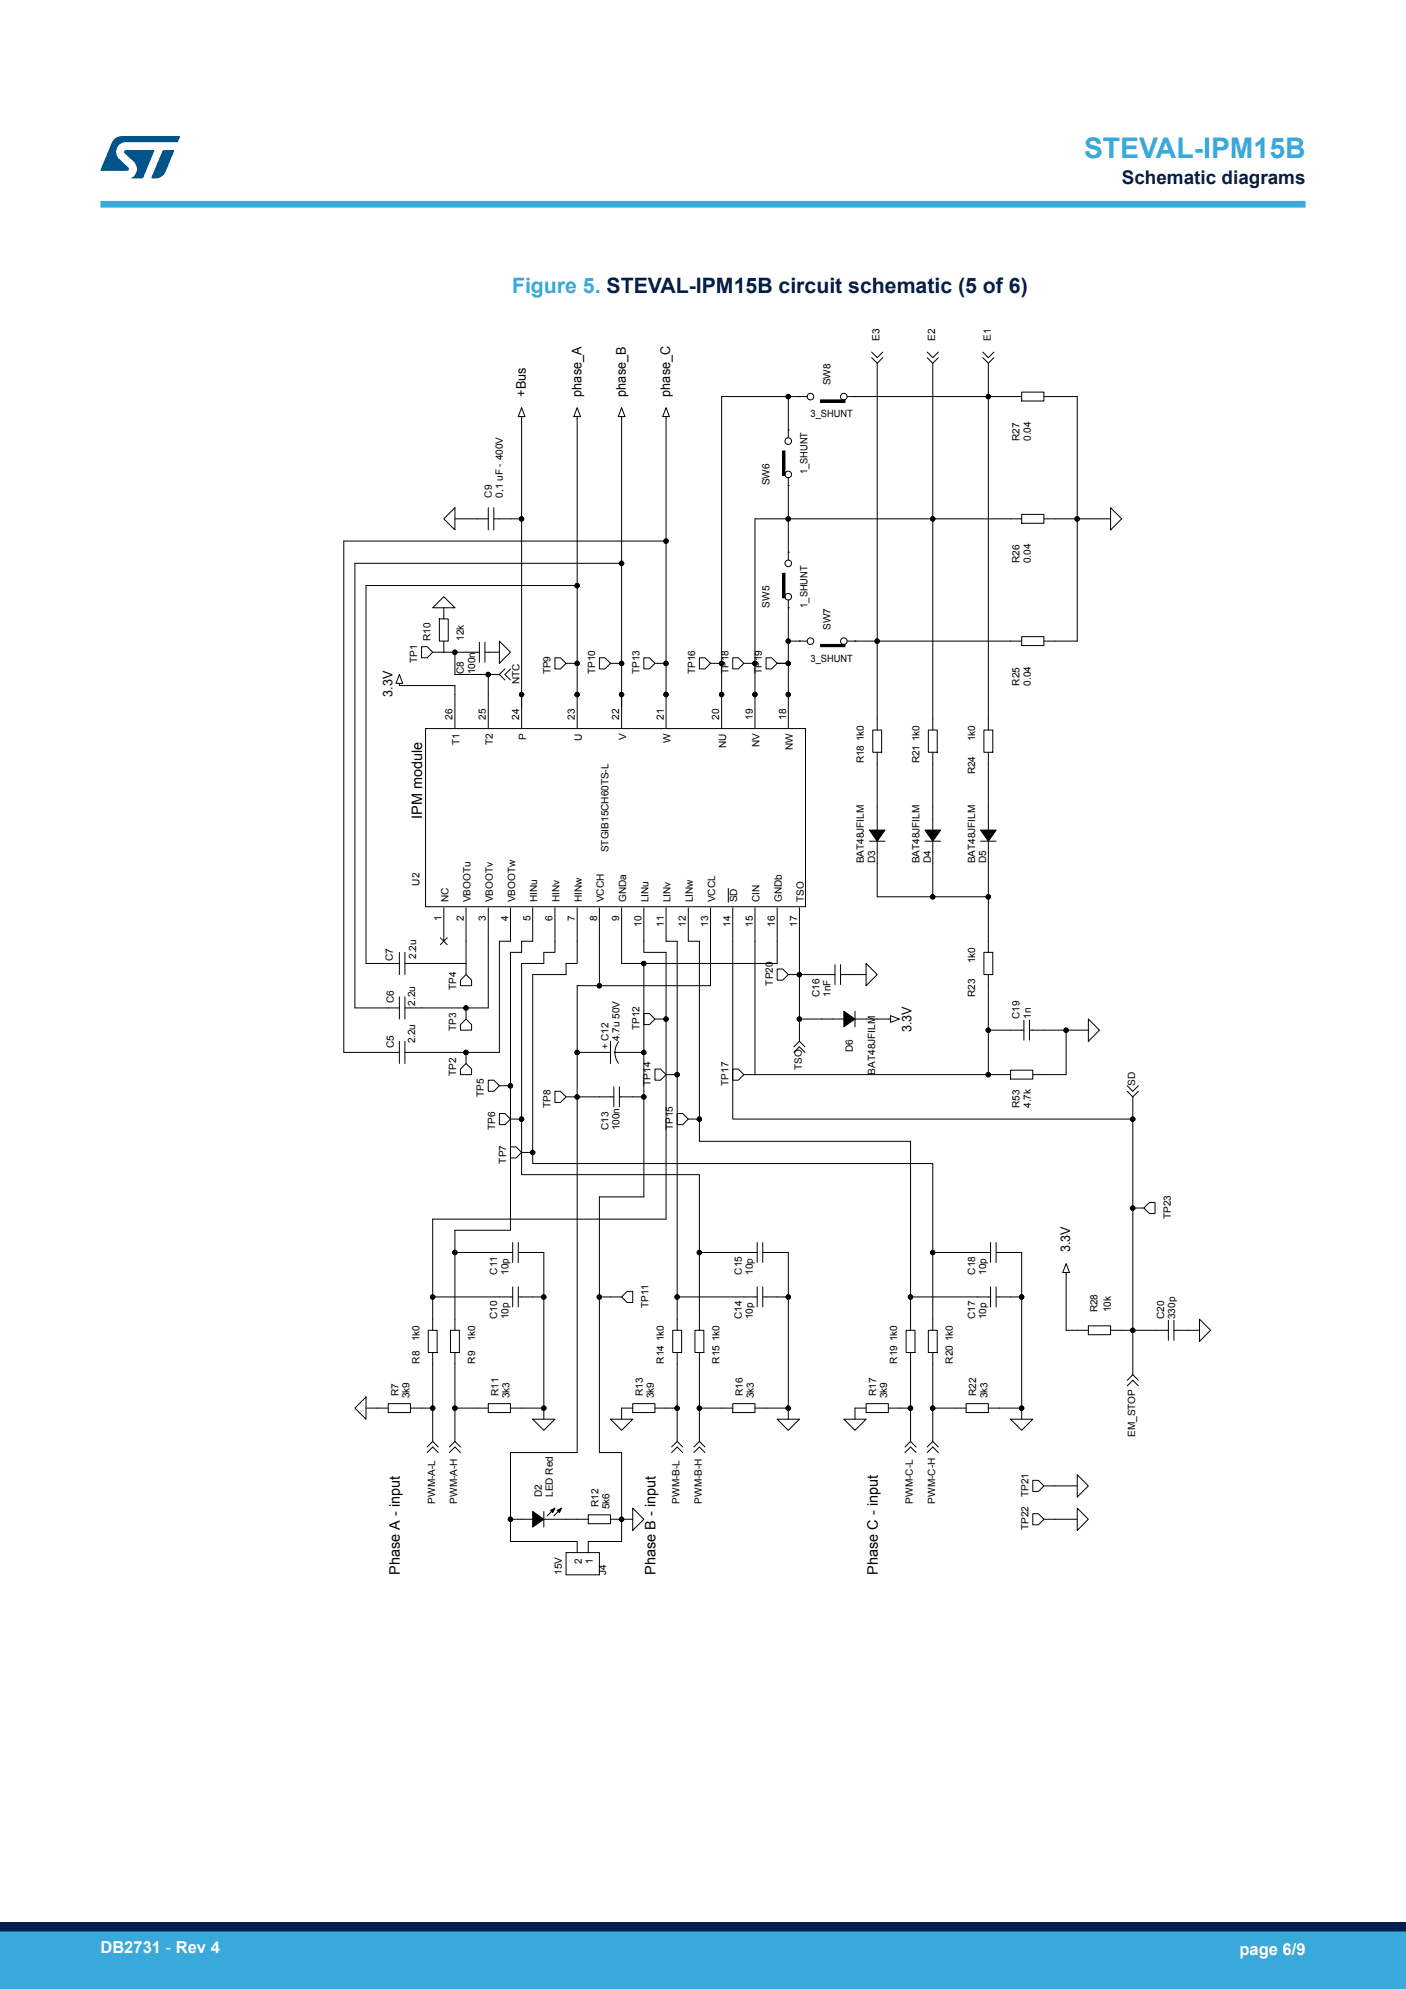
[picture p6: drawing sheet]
<svg xmlns="http://www.w3.org/2000/svg" width="210mm" height="297mm" viewBox="0 0 210 297" stroke-linecap="round" stroke-linejoin="round" font-family="sans-serif">
<g fill="none" stroke="#000" stroke-width=".15">
<path d="M117.7 59.2v6.2M119.4 59.2h.1M120.6 59.2h-12.8v49.5M122.6 59.7h3.6v.3h-3.6zM126.5 59.2h26.1M127.7 59.2h.1M130.2 53.4l.8 .8M130.2 52.6l.8 .8 .9-.8M131 54.2v54.8M131.9 53.4l-.9 .8M138.5 53.4l.8 .8M138.5 52.6l.8 .8 .8-.8"/>
<path d="M139.3 54.2v54.8M140.1 53.4l-.8 .8M146.8 53.4l.8 .8M146.8 52.6l.8 .8 .8-.8M147.6 54.2v54.8M148.4 53.4l-.8 .8M152.6 58.6h3.3v1.3h-3.3zM155.9 59.2h5v36.5h-5M67.9 75.8v3.3l-1.6-1.6zM67.9 77.5h5M72.9 75.8v3.3M73.8 77.5h4.1"/>
<path d="M73.8 75.8v3.3M77.9 60.9l.5 1.3h-1zM77.9 62.2v46.5M86.2 60.9l.5 1.3h-1zM86.2 62.2v46.5M92.8 60.9l.5 1.3h-1zM92.8 62.2v46.5M99.5 60.9l.5 1.3h-1zM99.5 62.2v46.5M116.9 67.3h.3v3.7h-.3zM117.7 72.5h.1M117.7 64.2h.1"/>
<path d="M117.7 71.3v12.3M152.6 76.8h3.3v1.3h-3.3zM152.6 77.5h-39.8v31.2M155.9 77.5h10M165.9 75.8l1.6 1.7-1.6 1.6zM63 96.6h.8l.8 .8-.8 .8h-.8zM64.6 90.8l1.7-1.7 1.6 1.7zM64.6 97.4h7M65.6 92.4h1.4v3.3h-1.4zM66.3 90.8v1.6M66.3 95.7v1.7M67.9 97.4v3.3h6.7"/>
<path d="M71.6 95.9v3M72.4 97.4h2.2M72.4 95.9v3M74.6 95.7l1.6 1.7-1.6 1.7zM75.4 99.9l-.8 .8M76.2 99.9l-.8 .8 .8 .8M82.9 98.2h.8l.8 .9-.8 .8h-.8zM84.5 99.1h1.7M86.2 87.4h-31.5v56.5h4.9M89.5 98.2h.9l.8 .9-.8 .8h-.9zM91.2 99.1h1.6M92.8 84.1h-39.8v66.4h6.6"/>
<path d="M96.2 98.2h.8l.8 .9-.8 .8h-.8zM97.8 99.1h1.7M99.5 80.8h-48.2v76.3h8.3M104.5 98.2h.8l.8 .9-.8 .8h-.8zM106.1 99.1h1.7M109.4 98.2h.9l.8 .9-.8 .8h-.9zM111.1 99.1h1.7M114.4 98.2h.9l.8 .9-.8 .8h-.9zM116.1 99.1h1.6M116.9 85.6h.3v3.7h-.3zM117.7 90.8h.1M117.7 82.5h.1"/>
<path d="M117.7 89.6v19.1M117.7 95.7h2.9M119.4 95.7h.1M122.6 96.2h3.6v.4h-3.6zM126.5 95.7h26.1M127.7 95.7h.1M152.6 95.1h3.3v1.3h-3.3zM59.6 100.7l.5 1.3h-.9zM59.6 102v.4h8.3v6.3M63.6 108.8h56.7v26.6h-56.7zM72.9 100.7v8M74.6 100.7l.8 .8"/>
<path d="M130.4 109h1.3v3.3h-1.3zM131 112.3v11.6M138.7 109h1.3v3.3h-1.3zM139.3 112.3v11.6M147 109h1.3v3.3h-1.3zM147.6 112.3v11.6M66.3 135.6v4.9M69.6 135.6v9.9M72.9 135.6v14.9h-12.4M76.2 135.6v4.9h-1.6v16.6h-14.1M79.6 135.6v4.9h-1.7v1.7h-1.7v19.9M82.9 135.6v6.6h-1.7v1.7h-3.3v31.5h26.6v11.6"/>
<path d="M86.2 135.6v8.3h-1.7v1.6h-4.9v26.6M89.5 135.6v11.6M92.8 135.6v8.3h23.3v-8.3M96.2 135.6v6.6h3.3v10M99.5 135.6v4.9h1.6v58.1M102.8 135.6v4.9h1.7v26.6M106.1 135.6v11.6h-19.9v69.7h-10v13.3h10v1.6M108.8 132.7v2M109.4 135.6v31.5h59.8M112.8 135.6v24.9M119.4 135.6v19.9M129.9 123.9h2.3l-1.2 1.7z"/>
<path d="M129.9 125.6h2.3M131 125.6v8.3h16.6M138.2 123.9h2.3l-1.2 1.7zM138.2 125.6h2.3M139.3 125.6v8.3M146.5 123.9h2.3l-1.2 1.7zM146.5 125.6h2.3M147.6 125.6v16.6M59.6 142.2v3.3M59.6 148.8v3.4M59.6 155.5v3.3M60.5 143.9h9.1"/>
<path d="M60.5 142.2v3.3M60.5 148.8v3.4M60.5 155.5v3.3M65.8 140l1 1.1M66.8 140l-1 1M69.6 152.2l.8 .8v.8h-1.6v-.8zM69.6 145.5l.8 .9v.8h-1.6v-.8zM69.6 158.8l.8 .8v.9h-1.6v-.9zM69.6 150.5v1.7M69.6 157.1v1.7M86.2 157.1h5M91.2 155.5v3.3"/>
<path d="M91.8 157.1h4.4M92.4 155.5a2.6 2.6 0 0 0-.6 1.6v.1a2.65 2.65 0 0 0 .6 1.6M96.2 151.3h.8l.8 .9-.8 .8h-.8zM96.2 143.9v34.8h-6.7v38.2h3.3v13.3h-4.9v1.6M97.8 159.6h.9l.8 .9-.8 .8h-.9zM97.8 152.2h1.7M99.5 152.2v29.8h-34.9v11.7M109.4 159.6h.9l.8 .9-.8 .8h-.9zM116.1 144.7h.8l.8 .8-.8 .9h-.8zM117.7 145.5h7M118.6 157.1l.8-.8 .8 .8M119.4 152.2h6.6"/>
<path d="M119.4 155.5l.8 .8M119.4 155.5l-.8 .8M124.7 144v3M125.5 145.5h3.9M125.5 144v3M126 151l1.7 1.2-1.7 1.1zM127.7 151v2.3M127.7 152.2h5.3M129.4 143.9l1.6 1.6-1.6 1.7zM133 151.7l1.3 .5-1.3 .5zM147 142.2h1.3v3.3h-1.3zM147.6 145.5v15"/>
<path d="M147.6 153.8h5.3M150.9 159.8h3.4v1.3h-3.4zM152.9 152.3v3M153.8 153.8h8.8M153.8 152.3v3M159.2 153.8v6.7h-4.9M162.6 152.2l1.6 1.6-1.6 1.7zM72.9 161.3h.9l.8 .8-.8 .9h-.9zM74.6 166.3h.8l.8 .8-.8 .8h-.8zM74.6 162.1h1.6M76.2 171.3h.9l.8 .8-.8 .8h-.9zM76.2 162.1v21.6h-8.3v3.3"/>
<path d="M76.2 167.1h1.7M77.9 172.1h1.7M79.6 172.1v1.6h59.7v13.3M82.9 163h.8l.8 .8-.8 .8h-.8zM84.5 163.8h7.2M91.7 162.3v3M92.5 163.8h3.7M92.5 162.3v3M99.5 160.5h1.6M101.1 166.3h.9l.8 .8-.8 .8h-.9zM102.8 167.1h1.7M104.5 167.1v3.3h31.5v23.3"/>
<path d="M111.1 160.5h39.8M168.4 163l.8 .8M168.4 162.1l.8 .9 .8-.9M169.2 163.8v41.5M170 163l-.8 .8M64 198.6h1.3v3.4h-1.3zM67.3 198.6h1.3v3.4h-1.3zM76.6 187h-8.7v11.6M76.6 193.7h-12v4.9M76.6 185.5v3M76.6 192.2v3M77.4 193.7h3.8"/>
<path d="M77.4 187h3.8v24.9M77.4 185.5v3M77.4 192.2v3M89.5 193.7h3.3M92.8 193.7l.9-.9h.8v1.7h-.8zM100.5 198.6h1.3v3.4h-1.3zM101.1 193.7h12M103.8 198.6h1.3v3.4h-1.3zM113.1 187h-8.6v11.6M113.1 185.5v3M113.1 192.2v3M113.9 193.7h3.8"/>
<path d="M113.9 187h3.8v24.9M113.9 185.5v3M113.9 192.2v3M135.3 198.6h1.4v3.4h-1.4zM138.7 198.6h1.3v3.4h-1.3zM148 187h-8.7v11.6M148 193.7h-12v4.9M148 185.5v3M148 192.2v3M148.8 187h3.8v6.7M148.8 193.7h3.8M148.8 185.5v3"/>
<path d="M148.8 192.2v3M152.6 193.7v18.2M159.2 188.7l.5 1.3h-1zM159.2 190v8.6h3.4M162.6 198h3.3v1.3h-3.3zM165.9 198.6h8.6M169.2 180.4h1.7M170.9 180.4l.8-.8h.8v1.6h-.8zM174.5 197.1v3M175.3 198.6h3.9M175.3 197.1v3M179.2 197l1.6 1.6-1.6 1.7z"/>
<path d="M54.7 208.6v3.3l-1.7-1.6zM54.7 210.3h3.3M58 209.6h3.3v1.3h-3.3zM61.3 210.3h3.3M63.8 216.9l.8-.8 .9 .8M64.6 202v13.2M64.6 215.2l.9 .9M64.6 215.2l-.8 .9M67.1 216.9l.8-.8 .9 .8M67.9 210.3h5M67.9 202v13.2M67.9 215.2l.9 .9"/>
<path d="M67.9 215.2l-.8 .9M72.9 209.6h3.3v1.3h-3.3zM76.2 210.3h5M79.6 211.9h3.3l-1.7 1.7zM91.2 211.9h3.3l-1.7 1.7zM94.5 209.6h3.3v1.3h-3.3zM94.5 210.3h-1.7v1.6M97.8 210.3h3.3M100.3 216.9l.8-.8 .9 .8M101.1 202v13.2M101.1 215.2l.9 .9M101.1 215.2l-.8 .9"/>
<path d="M103.6 216.9l.9-.8 .8 .8M104.5 210.3h4.9M104.5 202v13.2M104.5 215.2l.8 .9M104.5 215.2l-.9 .9M109.4 209.6h3.4v1.3h-3.4zM112.8 210.3h4.9M116.1 211.9h3.3l-1.7 1.7zM126 211.9h3.4l-1.7 1.7zM129.4 209.6h3.3v1.3h-3.3zM129.4 210.3h-1.7v1.6M132.7 210.3h3.3"/>
<path d="M135.2 216.9l.8-.8 .8 .8M136 202v13.2M136 215.2l.8 .9M136 215.2l-.8 .9M138.5 216.9l.8-.8 .8 .8M139.3 210.3h5M139.3 202v13.2M139.3 215.2l.8 .9M139.3 215.2l-.8 .9M144.3 209.6h3.3v1.3h-3.3zM147.6 210.3h5M150.9 211.9h3.4l-1.7 1.7z"/>
<path d="M168.4 206.9l.8-.8 .8 .8M169.2 205.3l.8 .8M169.2 205.3l-.8 .8M76.2 226.9h3.4M79.6 225.7l1.6 1.2-1.6 1.1zM81.2 225.7v2.3M81.2 226.9h6.7M82.2 225.5l.7-.3-.3 .7zM82.7 225.4l-1 1M83.2 225.5l.7-.3-.4 .7zM83.7 225.4l-1 1M84.5 231.8h5v3.4h-5z"/>
<path d="M87.9 226.2h3.3v1.3h-3.3zM91.2 226.9h3.3M94.5 225.2l1.7 1.7-1.7 1.6zM154.3 226h.8l.8 .9-.8 .8h-.8zM154.3 221h.8l.8 .9-.8 .8h-.8zM155.9 226.9h5M155.9 221.9h5M160.9 225.2l1.7 1.7-1.7 1.6zM160.9 220.2l1.7 1.7-1.7 1.6z"/>
<circle cx="117.7" cy="59.2" r=".33"/>
<circle cx="121.1" cy="59.2" r=".49"/>
<circle cx="126" cy="59.2" r=".49"/>
<circle cx="147.6" cy="59.2" r=".33"/>
<circle cx="77.9" cy="77.5" r=".33"/>
<circle cx="117.7" cy="70.8" r=".49"/>
<circle cx="117.7" cy="65.9" r=".49"/>
<circle cx="117.7" cy="77.5" r=".33"/>
<circle cx="139.3" cy="77.5" r=".33"/>
<circle cx="160.9" cy="77.5" r=".33"/>
<circle cx="67.9" cy="97.4" r=".33"/>
<circle cx="86.2" cy="99.1" r=".33"/>
<circle cx="86.2" cy="87.4" r=".33"/>
<circle cx="92.8" cy="99.1" r=".33"/>
<circle cx="92.8" cy="84.1" r=".33"/>
<circle cx="99.5" cy="80.8" r=".33"/>
<circle cx="99.5" cy="99.1" r=".33"/>
<circle cx="107.8" cy="99.1" r=".33"/>
<circle cx="112.8" cy="99.1" r=".33"/>
<circle cx="117.7" cy="84.1" r=".49"/>
<circle cx="117.7" cy="89.1" r=".49"/>
<circle cx="117.7" cy="99.1" r=".33"/>
<circle cx="117.7" cy="95.7" r=".33"/>
<circle cx="121.1" cy="95.7" r=".49"/>
<circle cx="126" cy="95.7" r=".49"/>
<circle cx="131" cy="95.7" r=".33"/>
<circle cx="72.9" cy="100.7" r=".33"/>
<circle cx="77.9" cy="103.7" r=".33"/>
<circle cx="86.2" cy="103.7" r=".33"/>
<circle cx="92.8" cy="103.7" r=".33"/>
<circle cx="99.5" cy="103.7" r=".33"/>
<circle cx="107.8" cy="103.7" r=".33"/>
<circle cx="112.8" cy="103.7" r=".33"/>
<circle cx="117.7" cy="103.7" r=".33"/>
<circle cx="139.3" cy="133.9" r=".33"/>
<circle cx="147.6" cy="133.9" r=".33"/>
<circle cx="69.6" cy="157.2" r=".33"/>
<circle cx="69.6" cy="150.5" r=".33"/>
<circle cx="86.2" cy="157.2" r=".33"/>
<circle cx="89.5" cy="147.2" r=".33"/>
<circle cx="96.2" cy="157.2" r=".33"/>
<circle cx="96.2" cy="143.9" r=".33"/>
<circle cx="99.5" cy="152.2" r=".33"/>
<circle cx="119.4" cy="145.5" r=".33"/>
<circle cx="119.4" cy="152.2" r=".33"/>
<circle cx="147.6" cy="153.8" r=".33"/>
<circle cx="159.2" cy="153.8" r=".33"/>
<circle cx="76.2" cy="162.1" r=".33"/>
<circle cx="77.9" cy="167.1" r=".33"/>
<circle cx="79.6" cy="172.1" r=".33"/>
<circle cx="86.2" cy="163.8" r=".33"/>
<circle cx="96.2" cy="163.8" r=".33"/>
<circle cx="101.1" cy="160.5" r=".33"/>
<circle cx="104.5" cy="167.1" r=".33"/>
<circle cx="147.6" cy="160.5" r=".33"/>
<circle cx="169.2" cy="167.1" r=".33"/>
<circle cx="64.6" cy="193.7" r=".33"/>
<circle cx="67.9" cy="187" r=".33"/>
<circle cx="81.2" cy="193.7" r=".33"/>
<circle cx="89.5" cy="193.7" r=".33"/>
<circle cx="101.1" cy="193.7" r=".33"/>
<circle cx="104.5" cy="187" r=".33"/>
<circle cx="117.7" cy="193.7" r=".33"/>
<circle cx="136" cy="193.7" r=".33"/>
<circle cx="139.3" cy="187" r=".33"/>
<circle cx="152.6" cy="193.7" r=".33"/>
<circle cx="169.2" cy="198.6" r=".33"/>
<circle cx="169.2" cy="180.4" r=".33"/>
<circle cx="64.6" cy="210.3" r=".33"/>
<circle cx="67.9" cy="210.3" r=".33"/>
<circle cx="81.2" cy="210.3" r=".33"/>
<circle cx="101.1" cy="210.3" r=".33"/>
<circle cx="104.5" cy="210.3" r=".33"/>
<circle cx="117.7" cy="210.3" r=".33"/>
<circle cx="136" cy="210.3" r=".33"/>
<circle cx="139.3" cy="210.3" r=".33"/>
<circle cx="152.6" cy="210.3" r=".33"/>
<circle cx="76.2" cy="226.9" r=".33"/>
<circle cx="92.8" cy="226.9" r=".33"/>
</g>
<g fill="#000">
<path d="M129.9 123.9h2.3l-1.2 1.7z" fill-rule="evenodd"/>
<path d="M138.2 123.9h2.3l-1.2 1.7z" fill-rule="evenodd"/>
<path d="M146.5 123.9h2.3l-1.2 1.7z" fill-rule="evenodd"/>
<path d="M126 151l1.7 1.2-1.7 1.1z" fill-rule="evenodd"/>
<path d="M79.6 225.7l1.6 1.2-1.6 1.1z" fill-rule="evenodd"/>
<path d="M82.2 225.5l.7-.3-.3 .7z" fill-rule="evenodd"/>
<path d="M83.2 225.5l.7-.3-.4 .7z" fill-rule="evenodd"/>
<circle cx="117.7" cy="59.2" r=".33"/>
<circle cx="147.6" cy="59.2" r=".33"/>
<circle cx="77.9" cy="77.5" r=".33"/>
<circle cx="117.7" cy="77.5" r=".33"/>
<circle cx="139.3" cy="77.5" r=".33"/>
<circle cx="160.9" cy="77.5" r=".33"/>
<circle cx="67.9" cy="97.4" r=".33"/>
<circle cx="86.2" cy="99.1" r=".33"/>
<circle cx="86.2" cy="87.4" r=".33"/>
<circle cx="92.8" cy="99.1" r=".33"/>
<circle cx="92.8" cy="84.1" r=".33"/>
<circle cx="99.5" cy="80.8" r=".33"/>
<circle cx="99.5" cy="99.1" r=".33"/>
<circle cx="107.8" cy="99.1" r=".33"/>
<circle cx="112.8" cy="99.1" r=".33"/>
<circle cx="117.7" cy="99.1" r=".33"/>
<circle cx="117.7" cy="95.7" r=".33"/>
<circle cx="131" cy="95.7" r=".33"/>
<circle cx="72.9" cy="100.7" r=".33"/>
<circle cx="77.9" cy="103.7" r=".33"/>
<circle cx="86.2" cy="103.7" r=".33"/>
<circle cx="92.8" cy="103.7" r=".33"/>
<circle cx="99.5" cy="103.7" r=".33"/>
<circle cx="107.8" cy="103.7" r=".33"/>
<circle cx="112.8" cy="103.7" r=".33"/>
<circle cx="117.7" cy="103.7" r=".33"/>
<circle cx="139.3" cy="133.9" r=".33"/>
<circle cx="147.6" cy="133.9" r=".33"/>
<circle cx="69.6" cy="157.2" r=".33"/>
<circle cx="69.6" cy="150.5" r=".33"/>
<circle cx="86.2" cy="157.2" r=".33"/>
<circle cx="89.5" cy="147.2" r=".33"/>
<circle cx="96.2" cy="157.2" r=".33"/>
<circle cx="96.2" cy="143.9" r=".33"/>
<circle cx="99.5" cy="152.2" r=".33"/>
<circle cx="119.4" cy="145.5" r=".33"/>
<circle cx="119.4" cy="152.2" r=".33"/>
<circle cx="147.6" cy="153.8" r=".33"/>
<circle cx="159.2" cy="153.8" r=".33"/>
<circle cx="76.2" cy="162.1" r=".33"/>
<circle cx="77.9" cy="167.1" r=".33"/>
<circle cx="79.6" cy="172.1" r=".33"/>
<circle cx="86.2" cy="163.8" r=".33"/>
<circle cx="96.2" cy="163.8" r=".33"/>
<circle cx="101.1" cy="160.5" r=".33"/>
<circle cx="104.5" cy="167.1" r=".33"/>
<circle cx="147.6" cy="160.5" r=".33"/>
<circle cx="169.2" cy="167.1" r=".33"/>
<circle cx="64.6" cy="193.7" r=".33"/>
<circle cx="67.9" cy="187" r=".33"/>
<circle cx="81.2" cy="193.7" r=".33"/>
<circle cx="89.5" cy="193.7" r=".33"/>
<circle cx="101.1" cy="193.7" r=".33"/>
<circle cx="104.5" cy="187" r=".33"/>
<circle cx="117.7" cy="193.7" r=".33"/>
<circle cx="136" cy="193.7" r=".33"/>
<circle cx="139.3" cy="187" r=".33"/>
<circle cx="152.6" cy="193.7" r=".33"/>
<circle cx="169.2" cy="198.6" r=".33"/>
<circle cx="169.2" cy="180.4" r=".33"/>
<circle cx="64.6" cy="210.3" r=".33"/>
<circle cx="67.9" cy="210.3" r=".33"/>
<circle cx="81.2" cy="210.3" r=".33"/>
<circle cx="101.1" cy="210.3" r=".33"/>
<circle cx="104.5" cy="210.3" r=".33"/>
<circle cx="117.7" cy="210.3" r=".33"/>
<circle cx="136" cy="210.3" r=".33"/>
<circle cx="139.3" cy="210.3" r=".33"/>
<circle cx="152.6" cy="210.3" r=".33"/>
<circle cx="76.2" cy="226.9" r=".33"/>
<circle cx="92.8" cy="226.9" r=".33"/>
</g>
<path d="M122.6 59.9h3.6M117.1 67.3v3.7M117.1 85.6v3.7M122.6 96.4h3.6" fill="none" stroke="#000" stroke-width=".33"/>
<path d="M43.9 47h142.2v189.5h-142.2z" fill="none" stroke="#fff" stroke-width=".35"/>
<path d="M15 30.5h180" fill="none" stroke="#39a9dc" stroke-width="1"/>
<g fill="#005288">
<path d="M17.1 20.7l.7-.3 .4-.1h8.6l.1 .1-.4 .8h-7.6a1.45 1.45 0 0 0-1.4 .9 1.45 1.45 0 0 0 .2 1.6l1.5 1.3 .1 .2-.1 .2-4.2 .1 1.7-4.2z"/>
<path d="M24.3 22.4h1.6l.1 .1-1.3 3.2a1.6 1.6 0 0 1-1.5 .9h-.5l-.1-.1z"/>
<path d="M18.6 22.5l.2-.1h4.2l.1 .1-1.8 4.1h-1.7a1.54 1.54 0 0 0 .4-2.4l-1.4-1.3-.1-.2z"/>
</g>
<g fill="#39a9dc">
<path d="M0 288.4h210v8.6h-210z" fill-rule="evenodd"/>
<path d="M-.1 288.4h210.2v4.4h-210.2z" fill-rule="evenodd"/>
</g>
<path d="M0 287.7h210" fill="none" stroke="#002052" stroke-width="1.4"/>
<text font-size="4.2" fill="#39a9dc" x="161.9" y="23.5">STEVAL-IPM15B</text>
<text font-size="3.2" fill="#39a9dc" x="76.5" y="43.8">Figure 5. STEVAL-IPM15B circuit schematic (5 of 6)</text>
<text font-size="2.8" fill="#002052" x="167.5" y="27.5">Schematic diagrams</text>
<g font-size="2.5" fill="#fff">
<text x="15" y="291.6">DB2731 - Rev 4</text>
<text x="185.1" y="291.9">page 6/9</text>
</g>
<g font-size="2.2">
<text x="63" y="122.3" transform="rotate(-90 63 122.3)">IPM module</text>
<text x="59.7" y="235.2" transform="rotate(-90 59.7 235.2)">Phase A - input</text>
<text x="97.9" y="235.2" transform="rotate(-90 97.9 235.2)">Phase B - input</text>
<text x="131.1" y="235.2" transform="rotate(-90 131.1 235.2)">Phase C - input</text>
</g>
<g font-size="2">
<text x="78.5" y="59.2" transform="rotate(-90 78.5 59.2)">+Bus</text>
<text x="86.8" y="59.2" transform="rotate(-90 86.8 59.2)">phase_A</text>
<text x="93.5" y="59.2" transform="rotate(-90 93.5 59.2)">phase_B</text>
<text x="100.1" y="59.2" transform="rotate(-90 100.1 59.2)">phase_C</text>
<text x="58.6" y="104" transform="rotate(-90 58.6 104)">3.3V</text>
<text x="136.1" y="154.2" transform="rotate(-90 136.1 154.2)">3.3V</text>
<text x="159.9" y="187" transform="rotate(-90 159.9 187)">3.3V</text>
</g>
<g font-size="1.5">
<text x="131.4" y="50.9" transform="rotate(-90 131.4 50.9)">E3</text>
<text x="139.7" y="50.9" transform="rotate(-90 139.7 50.9)">E2</text>
<text x="148" y="50.9" transform="rotate(-90 148 50.9)">E1</text>
<text x="124.1" y="57.5" transform="rotate(-90 124.1 57.5)">SW8</text>
<text x="121.1" y="62.3">3_SHUNT</text>
<text x="152.3" y="65.8" transform="rotate(-90 152.3 65.8)">R27</text>
<text x="153.9" y="65.8" transform="rotate(-90 153.9 65.8)">0.04</text>
<text x="120.6" y="70.8" transform="rotate(-90 120.6 70.8)">1_SHUNT</text>
<text x="73.4" y="74.3" transform="rotate(-90 73.4 74.3)">C9</text>
<text x="75.1" y="74.3" transform="rotate(-90 75.1 74.3)">0,1 uF - 400V</text>
<text x="114.9" y="72.5" transform="rotate(-90 114.9 72.5)">SW6</text>
<text x="152.3" y="84.1" transform="rotate(-90 152.3 84.1)">R26</text>
<text x="153.9" y="84.1" transform="rotate(-90 153.9 84.1)">0.04</text>
<text x="64.3" y="95.7" transform="rotate(-90 64.3 95.7)">R10</text>
<text x="69.3" y="95.7" transform="rotate(-90 69.3 95.7)">12k</text>
<text x="114.9" y="90.7" transform="rotate(-90 114.9 90.7)">SW5</text>
<text x="120.6" y="90.7" transform="rotate(-90 120.6 90.7)">1_SHUNT</text>
<text x="124.1" y="94.1" transform="rotate(-90 124.1 94.1)">SW7</text>
<text x="62.3" y="99" transform="rotate(-90 62.3 99)">TP1</text>
<text x="69.3" y="100.7" transform="rotate(-90 69.3 100.7)">C8</text>
<text x="70.9" y="100.7" transform="rotate(-90 70.9 100.7)">100n</text>
<text x="82.2" y="100.7" transform="rotate(-90 82.2 100.7)">TP9</text>
<text x="88.9" y="100.7" transform="rotate(-90 88.9 100.7)">TP10</text>
<text x="95.5" y="100.7" transform="rotate(-90 95.5 100.7)">TP13</text>
<text x="103.8" y="100.7" transform="rotate(-90 103.8 100.7)">TP16</text>
<text x="108.8" y="100.7" transform="rotate(-90 108.8 100.7)">TP18</text>
<text x="113.8" y="100.7" transform="rotate(-90 113.8 100.7)">TP19</text>
<text x="121.1" y="98.8">3_SHUNT</text>
<text x="67.6" y="107.5" transform="rotate(-90 67.6 107.5)">26</text>
<text x="72.6" y="107.5" transform="rotate(-90 72.6 107.5)">25</text>
<text x="77.6" y="107.5" transform="rotate(-90 77.6 107.5)">24</text>
<text x="77.6" y="102.2" transform="rotate(-90 77.6 102.2)">NTC</text>
<text x="85.9" y="107.5" transform="rotate(-90 85.9 107.5)">23</text>
<text x="92.5" y="107.5" transform="rotate(-90 92.5 107.5)">22</text>
<text x="99.1" y="107.5" transform="rotate(-90 99.1 107.5)">21</text>
<text x="107.4" y="107.5" transform="rotate(-90 107.4 107.5)">20</text>
<text x="112.4" y="107.5" transform="rotate(-90 112.4 107.5)">19</text>
<text x="117.4" y="107.5" transform="rotate(-90 117.4 107.5)">18</text>
<text x="152.3" y="102.4" transform="rotate(-90 152.3 102.4)">R25</text>
<text x="153.9" y="102.4" transform="rotate(-90 153.9 102.4)">0.04</text>
<text x="68.6" y="111.3" transform="rotate(-90 68.6 111.3)">T1</text>
<text x="73.6" y="111.3" transform="rotate(-90 73.6 111.3)">T2</text>
<text x="78.6" y="110.5" transform="rotate(-90 78.6 110.5)">P</text>
<text x="86.9" y="110.6" transform="rotate(-90 86.9 110.6)">U</text>
<text x="93.5" y="110.5" transform="rotate(-90 93.5 110.5)">V</text>
<text x="100.2" y="111" transform="rotate(-90 100.2 111)">W</text>
<text x="108.5" y="111.7" transform="rotate(-90 108.5 111.7)">NU</text>
<text x="113.4" y="111.6" transform="rotate(-90 113.4 111.6)">NV</text>
<text x="118.4" y="112" transform="rotate(-90 118.4 112)">NW</text>
<text x="129" y="114" transform="rotate(-90 129 114)">R18 1k0</text>
<text x="137.3" y="114" transform="rotate(-90 137.3 114)">R21 1k0</text>
<text x="145.6" y="110.7" transform="rotate(-90 145.6 110.7)">1k0</text>
<text x="145.6" y="115.6" transform="rotate(-90 145.6 115.6)">R24</text>
<text x="90.9" y="127.3" transform="rotate(-90 90.9 127.3)">STGIB15CH60TS-L</text>
<text x="129" y="128.9" transform="rotate(-90 129 128.9)">BAT48JFILM</text>
<text x="130.7" y="128.9" transform="rotate(-90 130.7 128.9)">D3</text>
<text x="137.3" y="128.9" transform="rotate(-90 137.3 128.9)">BAT48JFILM</text>
<text x="139" y="128.9" transform="rotate(-90 139 128.9)">D4</text>
<text x="145.6" y="128.9" transform="rotate(-90 145.6 128.9)">BAT48JFILM</text>
<text x="147.3" y="128.9" transform="rotate(-90 147.3 128.9)">D5</text>
<text x="62.6" y="132.2" transform="rotate(-90 62.6 132.2)">U2</text>
<text x="65.9" y="137.6" transform="rotate(-90 65.9 137.6)">1</text>
<text x="67" y="134.7" transform="rotate(-90 67 134.7)">NC</text>
<text x="69.3" y="137.6" transform="rotate(-90 69.3 137.6)">2</text>
<text x="70.3" y="134.7" transform="rotate(-90 70.3 134.7)">VBOOTu</text>
<text x="72.6" y="137.6" transform="rotate(-90 72.6 137.6)">3</text>
<text x="73.6" y="134.7" transform="rotate(-90 73.6 134.7)">VBOOTv</text>
<text x="75.9" y="137.6" transform="rotate(-90 75.9 137.6)">4</text>
<text x="76.9" y="134.7" transform="rotate(-90 76.9 134.7)">VBOOTw</text>
<text x="79.2" y="137.6" transform="rotate(-90 79.2 137.6)">5</text>
<text x="80.2" y="134.7" transform="rotate(-90 80.2 134.7)">HINu</text>
<text x="82.5" y="137.6" transform="rotate(-90 82.5 137.6)">6</text>
<text x="83.6" y="134.7" transform="rotate(-90 83.6 134.7)">HINv</text>
<text x="85.9" y="137.6" transform="rotate(-90 85.9 137.6)">7</text>
<text x="86.9" y="134.7" transform="rotate(-90 86.9 134.7)">HINw</text>
<text x="89.2" y="137.6" transform="rotate(-90 89.2 137.6)">8</text>
<text x="90.2" y="134.7" transform="rotate(-90 90.2 134.7)">VCCH</text>
<text x="92.5" y="137.6" transform="rotate(-90 92.5 137.6)">9</text>
<text x="93.5" y="134.7" transform="rotate(-90 93.5 134.7)">GNDa</text>
<text x="96.8" y="134.7" transform="rotate(-90 96.8 134.7)">LINu</text>
<text x="100.2" y="134.7" transform="rotate(-90 100.2 134.7)">LINv</text>
<text x="103.5" y="134.7" transform="rotate(-90 103.5 134.7)">LINw</text>
<text x="106.8" y="134.7" transform="rotate(-90 106.8 134.7)">VCCL</text>
<text x="110.1" y="134.7" transform="rotate(-90 110.1 134.7)">SD</text>
<text x="113.4" y="134.7" transform="rotate(-90 113.4 134.7)">CIN</text>
<text x="116.8" y="134.7" transform="rotate(-90 116.8 134.7)">GNDb</text>
<text x="120.1" y="134.7" transform="rotate(-90 120.1 134.7)">TSO</text>
<text x="58.7" y="143.5" transform="rotate(-90 58.7 143.5)">C7</text>
<text x="62.2" y="143.2" transform="rotate(-90 62.2 143.2)">2.2u</text>
<text x="95.8" y="138.4" transform="rotate(-90 95.8 138.4)">10</text>
<text x="99.1" y="138.4" transform="rotate(-90 99.1 138.4)">11</text>
<text x="102.5" y="138.4" transform="rotate(-90 102.5 138.4)">12</text>
<text x="105.8" y="138.4" transform="rotate(-90 105.8 138.4)">13</text>
<text x="109.1" y="138.4" transform="rotate(-90 109.1 138.4)">14</text>
<text x="112.4" y="138.4" transform="rotate(-90 112.4 138.4)">15</text>
<text x="115.7" y="138.4" transform="rotate(-90 115.7 138.4)">16</text>
<text x="119.1" y="138.4" transform="rotate(-90 119.1 138.4)">17</text>
<text x="145.6" y="143.9" transform="rotate(-90 145.6 143.9)">1k0</text>
<text x="58.8" y="149.8" transform="rotate(-90 58.8 149.8)">C6</text>
<text x="68.1" y="147.8" transform="rotate(-90 68.1 147.8)">TP4</text>
<text x="115.4" y="147.2" transform="rotate(-90 115.4 147.2)">TP20</text>
<text x="122.4" y="148.8" transform="rotate(-90 122.4 148.8)">C16</text>
<text x="124.1" y="148.8" transform="rotate(-90 124.1 148.8)">1nF</text>
<text x="145.6" y="148.8" transform="rotate(-90 145.6 148.8)">R23</text>
<text x="62" y="155.8" transform="rotate(-90 62 155.8)">2.2u</text>
<text x="62" y="150.2" transform="rotate(-90 62 150.2)">2.2u</text>
<text x="68.1" y="154" transform="rotate(-90 68.1 154)">TP3</text>
<text x="92.5" y="155.5" transform="rotate(-90 92.5 155.5)">4.7u 50V</text>
<text x="95.5" y="153.8" transform="rotate(-90 95.5 153.8)">TP12</text>
<text x="152.3" y="152.2" transform="rotate(-90 152.3 152.2)">C19</text>
<text x="153.9" y="152.2" transform="rotate(-90 153.9 152.2)">1n</text>
<text x="58.8" y="156.5" transform="rotate(-90 58.8 156.5)">C5</text>
<text x="68.1" y="160.6" transform="rotate(-90 68.1 160.6)">TP2</text>
<text x="90.9" y="156.6" transform="rotate(-90 90.9 156.6)">+ C12</text>
<text x="119.8" y="159.8" transform="rotate(-90 119.8 159.8)">TSO</text>
<text x="127.4" y="157.1" transform="rotate(-90 127.4 157.1)">D6</text>
<text x="130.7" y="160.5" transform="rotate(-90 130.7 160.5)">BAT48JFILM</text>
<text x="72.3" y="163.8" transform="rotate(-90 72.3 163.8)">TP5</text>
<text x="82.2" y="165.4" transform="rotate(-90 82.2 165.4)">TP8</text>
<text x="97.2" y="162.1" transform="rotate(-90 97.2 162.1)">TP14</text>
<text x="108.8" y="162.1" transform="rotate(-90 108.8 162.1)">TP17</text>
<text x="152.3" y="165.4" transform="rotate(-90 152.3 165.4)">R53</text>
<text x="153.9" y="165.4" transform="rotate(-90 153.9 165.4)">4.7k</text>
<text x="169.5" y="162.1" transform="rotate(-90 169.5 162.1)">SD</text>
<text x="73.9" y="168.8" transform="rotate(-90 73.9 168.8)">TP6</text>
<text x="75.6" y="173.7" transform="rotate(-90 75.6 173.7)">TP7</text>
<text x="90.9" y="168.8" transform="rotate(-90 90.9 168.8)">C13</text>
<text x="92.5" y="168.8" transform="rotate(-90 92.5 168.8)">100n</text>
<text x="100.5" y="168.8" transform="rotate(-90 100.5 168.8)">TP15</text>
<text x="174.9" y="182" transform="rotate(-90 174.9 182)">TP23</text>
<text x="74.3" y="190.3" transform="rotate(-90 74.3 190.3)">C11</text>
<text x="75.9" y="190.3" transform="rotate(-90 75.9 190.3)">10p</text>
<text x="110.8" y="190.3" transform="rotate(-90 110.8 190.3)">C15</text>
<text x="112.4" y="190.3" transform="rotate(-90 112.4 190.3)">10p</text>
<text x="145.6" y="190.3" transform="rotate(-90 145.6 190.3)">C18</text>
<text x="147.3" y="190.3" transform="rotate(-90 147.3 190.3)">10p</text>
<text x="74.3" y="197" transform="rotate(-90 74.3 197)">C10</text>
<text x="75.9" y="197" transform="rotate(-90 75.9 197)">10p</text>
<text x="96.8" y="195.3" transform="rotate(-90 96.8 195.3)">TP11</text>
<text x="110.8" y="197" transform="rotate(-90 110.8 197)">C14</text>
<text x="112.4" y="197" transform="rotate(-90 112.4 197)">10p</text>
<text x="145.6" y="197" transform="rotate(-90 145.6 197)">C17</text>
<text x="147.3" y="197" transform="rotate(-90 147.3 197)">10p</text>
<text x="163.9" y="196" transform="rotate(-90 163.9 196)">R28</text>
<text x="165.9" y="196" transform="rotate(-90 165.9 196)">10k</text>
<text x="173.9" y="197" transform="rotate(-90 173.9 197)">C20</text>
<text x="175.5" y="197" transform="rotate(-90 175.5 197)">330p</text>
<text x="62.6" y="203.6" transform="rotate(-90 62.6 203.6)">R8</text>
<text x="62.6" y="200.3" transform="rotate(-90 62.6 200.3)">1k0</text>
<text x="70.9" y="203.6" transform="rotate(-90 70.9 203.6)">R9</text>
<text x="70.9" y="200.3" transform="rotate(-90 70.9 200.3)">1k0</text>
<text x="99.2" y="203.6" transform="rotate(-90 99.2 203.6)">R14 1k0</text>
<text x="107.5" y="203.6" transform="rotate(-90 107.5 203.6)">R15 1k0</text>
<text x="134" y="203.6" transform="rotate(-90 134 203.6)">R19 1k0</text>
<text x="142.3" y="203.6" transform="rotate(-90 142.3 203.6)">R20 1k0</text>
<text x="59.5" y="208.4" transform="rotate(-90 59.5 208.4)">R7</text>
<text x="61.2" y="208.8" transform="rotate(-90 61.2 208.8)">3k9</text>
<text x="74.4" y="208.4" transform="rotate(-90 74.4 208.4)">R11</text>
<text x="76.1" y="208.8" transform="rotate(-90 76.1 208.8)">3k3</text>
<text x="96" y="208.4" transform="rotate(-90 96 208.4)">R13</text>
<text x="97.7" y="208.8" transform="rotate(-90 97.7 208.8)">3k9</text>
<text x="111" y="208.4" transform="rotate(-90 111 208.4)">R16</text>
<text x="112.6" y="208.8" transform="rotate(-90 112.6 208.8)">3k3</text>
<text x="130.9" y="208.4" transform="rotate(-90 130.9 208.4)">R17</text>
<text x="132.5" y="208.8" transform="rotate(-90 132.5 208.8)">3k9</text>
<text x="145.8" y="208.4" transform="rotate(-90 145.8 208.4)">R22</text>
<text x="147.5" y="208.8" transform="rotate(-90 147.5 208.8)">3k3</text>
<text x="169.5" y="214.6" transform="rotate(-90 169.5 214.6)">EM_STOP</text>
<text x="65" y="224.5" transform="rotate(-90 65 224.5)">PWM-A-L</text>
<text x="68.3" y="224.5" transform="rotate(-90 68.3 224.5)">PWM-A-H</text>
<text x="80.9" y="223.5" transform="rotate(-90 80.9 223.5)">D2</text>
<text x="82.6" y="223.5" transform="rotate(-90 82.6 223.5)">LED Red</text>
<text x="89.4" y="225" transform="rotate(-90 89.4 225)">R12</text>
<text x="91" y="225.4" transform="rotate(-90 91 225.4)">5k6</text>
<text x="101.5" y="224.5" transform="rotate(-90 101.5 224.5)">PWM-B-L</text>
<text x="104.8" y="224.5" transform="rotate(-90 104.8 224.5)">PWM-B-H</text>
<text x="136.3" y="224.5" transform="rotate(-90 136.3 224.5)">PWM-C-L</text>
<text x="139.7" y="224.5" transform="rotate(-90 139.7 224.5)">PWM-C-H</text>
<text x="153.6" y="223.5" transform="rotate(-90 153.6 223.5)">TP21</text>
<text x="86.9" y="233.5" transform="rotate(-90 86.9 233.5)">2</text>
<text x="88.5" y="233.5" transform="rotate(-90 88.5 233.5)">1</text>
<text x="153.6" y="228.5" transform="rotate(-90 153.6 228.5)">TP22</text>
<text x="83.9" y="235.2" transform="rotate(-90 83.9 235.2)">15V</text>
<text x="90.5" y="235.2" transform="rotate(-90 90.5 235.2)">J4</text>
</g>
</svg>
